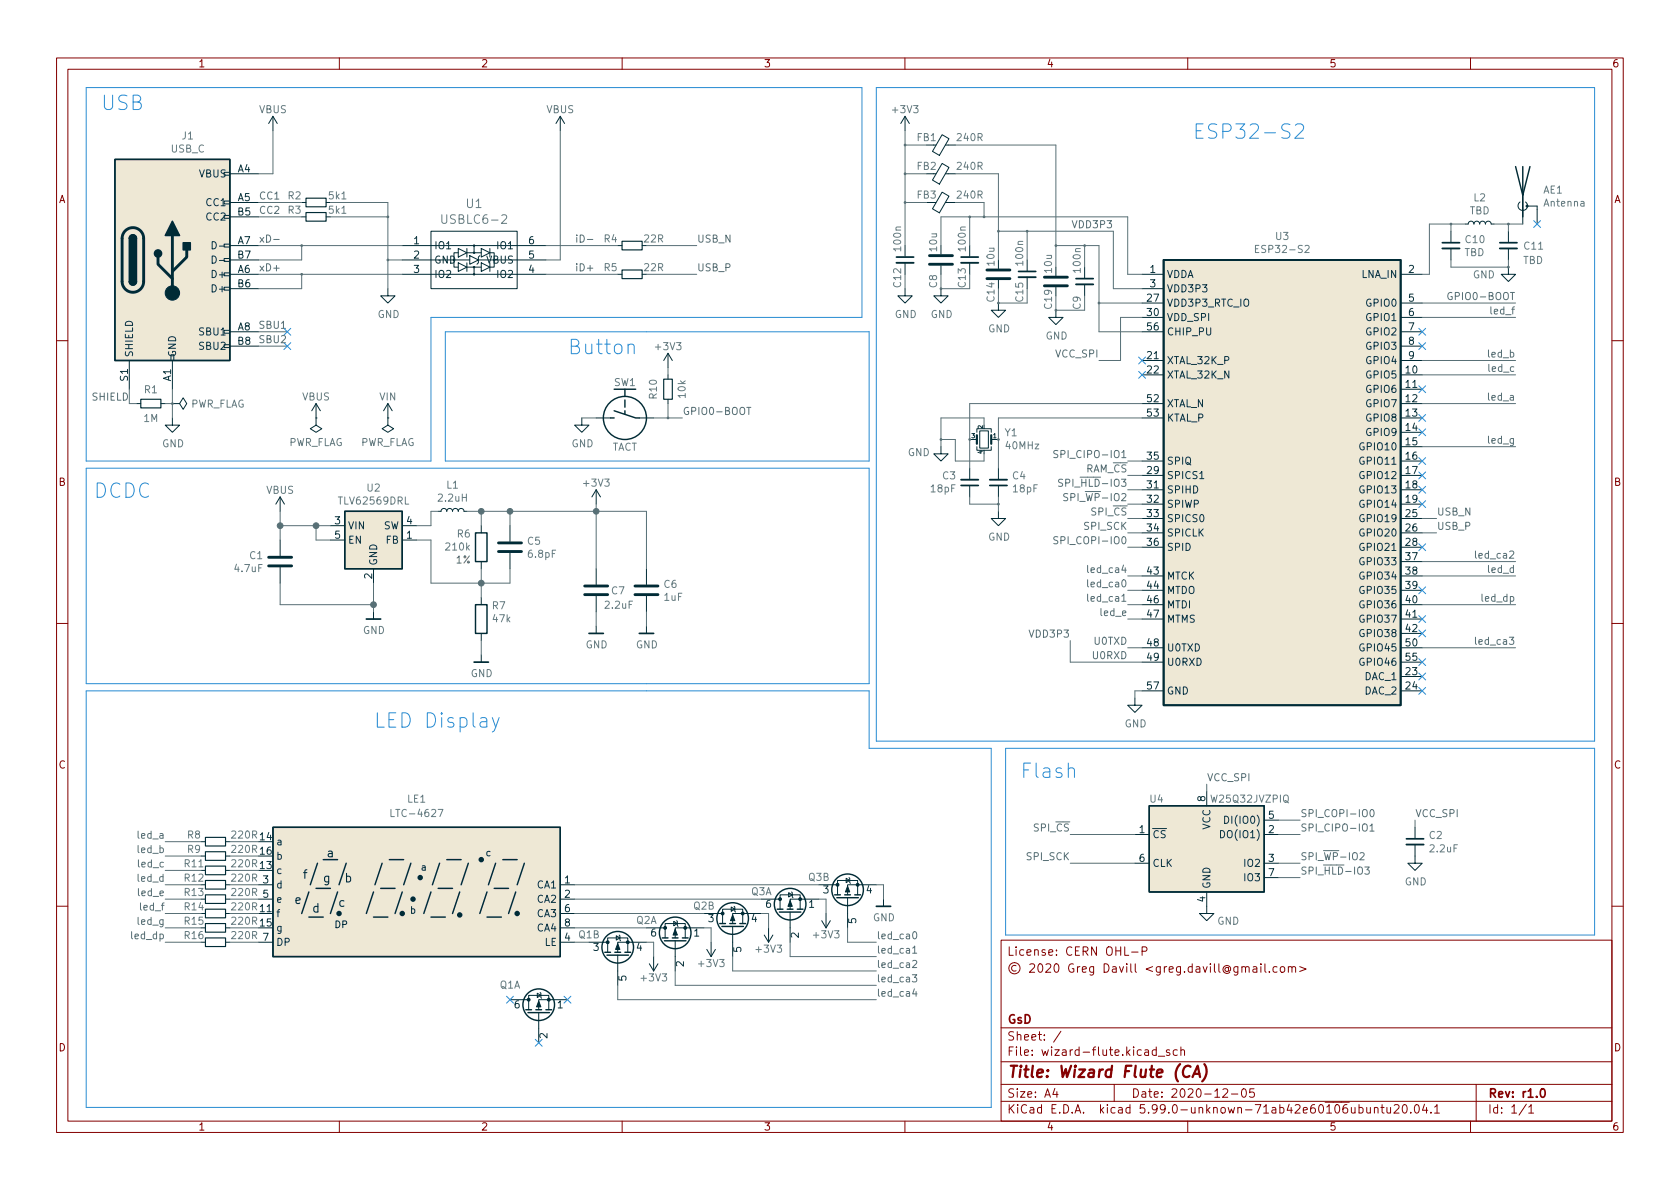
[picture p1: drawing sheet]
<svg xmlns="http://www.w3.org/2000/svg" width="297mm" height="210mm" viewBox="0 0 297 210" stroke-linecap="round" stroke-linejoin="round" font-family="sans-serif">
<g fill="none" stroke="#840000" stroke-width=".18">
<path d="M10 10.2h277v190.1h-277zM12 12.2h273v186.1h-273zM60 10.2v2M110 10.2v2M160 10.2v2M210 10.2v2M260 10.2v2M10 60.2h2M285 60.2h2M10 110.2h2M285 110.2h2M10 160.2h2"/>
<path d="M177 166.3h108v32h-108zM179.6 170.8a.52 .52 0 0 0-.8 .4 .52 .52 0 0 0 .8 .4M182.1 170.6l.5-.2 .3 .2v.3l-.9 1h.9M183.6 170.6l.3-.2a.81 .81 0 0 1 .5 .7 .81 .81 0 0 1-.3 .8h-.1a.81 .81 0 0 1-.4-1.3zM184.9 170.6l.6-.2 .2 .2 .1 .3-.9 1h.9M186.5 170.6l.2-.2a.81 .81 0 0 1 .6 .7 .81 .81 0 0 1-.3 .8h-.1a.81 .81 0 0 1-.4-1.3zM189.8 170.5a.74 .74 0 0 0-.9 .5 .74 .74 0 0 0 .5 .9l.5-.1v-.5h-.3M190.5 170.9v1M190.9 170.9l-.3 .1-.1 .2M191.4 171.4l.7-.1-.1-.3-.4-.1-.2 .2v.8h.6M193.4 170.9v1.2l-.3 .3h-.4M193.4 171l-.5-.1-.3 .3v.4l.2 .3h.6"/>
<path d="M195.2 170.4a.76 .76 0 0 1 .9 .8 .76 .76 0 0 1-.9 .7zM196.7 171h.6l.1 .9M197.4 171.3l-.5 .1a.29 .29 0 0 0-.3 .2 .29 .29 0 0 0 .3 .3h.5M197.9 170.9l.4 1 .3-1M199.2 170.4v.2M199.2 170.9v1M199.9 170.4v1.3l.2 .2M200.1 168.4h1.1M200.7 170.4v1.3l.2 .2M201.9 168.2l.7-.1 .2-.2-.1-.3-.2-.2h-.6v1.5M203.8 170.9l-1.2 .5 1.2 .4M205.1 170.9v1.2l-.2 .3h-.4"/>
<path d="M205.1 171l-.4-.1-.3 .3v.4l.2 .3h.5M205.9 170.9v1M206.3 170.9l-.3 .1-.1 .2M206.7 171.4l.7-.1v-.3l-.5-.1-.2 .2 .1 .8h.6M208.7 170.9v1.2l-.3 .3h-.3M208.7 171l-.4-.1-.3 .3v.4l.1 .3h.6M209.4 171.8v.1M210.8 171l-.4-.1-.3 .3v.4l.1 .3h.6M210.8 170.4v1.5M211.5 171h.6v.9M212.1 171.3l-.5 .1a.29 .29 0 0 0-.2 .2 .29 .29 0 0 0 .2 .3h.5M212.7 170.9l.4 1 .3-1"/>
<path d="M214 170.4v.2M214 170.9v1M214.7 170.4v1.3l.2 .2M215.5 170.4v1.3l.2 .2M217.2 171.2a.36 .36 0 0 0-.5 0 .36 .36 0 0 0 0 .5 .36 .36 0 0 0 .5-.1M217.2 171.1v.5l.2 .1a.63 .63 0 0 0-.2-1 .63 .63 0 0 0-.9 .4 .7 .7 0 0 0 .2 .9 .7 .7 0 0 0 .9-.1M218.9 170.9v1.2l-.3 .3h-.4M218.9 171l-.5-.1-.3 .3v.4l.2 .3h.6M219.6 171.1l.2-.2 .3 .1 .1 .9M219.6 170.9v1M220.2 171.1l.2-.2 .4 .1 .1 .9M221.6 171h.5l.1 .9"/>
<path d="M222.2 171.3l-.5 .1a.29 .29 0 0 0-.2 .2 .29 .29 0 0 0 .2 .3h.5M222.9 170.4v.2M222.9 170.9v1M223.6 170.4v1.3l.3 .2M224.4 171.8v.1M225.8 171l-.4-.1-.3 .3v.4l.1 .3h.6M226.5 171l.4-.1 .2 .3v.4l-.2 .3h-.4l-.1-.3v-.4zM227.8 171.1l.2-.2 .4 .1v.9M227.8 170.9v1M228.4 171.1l.2-.2 .4 .1 .1 .9M229.8 170.9l1.1 .5-1.1 .4M285 160.2h2"/>
<path d="M60 198.3v2M110 198.3v2M160 198.3v2M177 194.8h108M177 191.8h108M177 187.8h108M177 181.8h108M186.5 192.5l-.4 1h1M186.9 193v1M187.6 182.4l-1.3 1.9M197 191.8v3M204.4 185.7l-.4-.1-.3 .3v.4l.2 .3h.5"/>
<path d="M204.4 185.1v1.5M204.8 186.8h1.1M206.8 185.7l-.4-.1-.2 .2 .1 .3 .5 .1v.4h-.6M208.1 185.7l-.4-.1-.3 .3v.4l.2 .3h.5M208.8 185.8l.2-.2 .4 .1v.9M208.8 185.1v1.5M210 198.3v2M216.2 192.7l.6-.2 .2 .2 .1 .3-1 1h1M217.7 193.5h1.2M219.7 192.6l.2-.1a.81 .81 0 0 1 .5 .7 .81 .81 0 0 1-.3 .8h-.1a.81 .81 0 0 1-.6-.6 .81 .81 0 0 1 .3-.8zM221.7 192.5h-.7l-.1 .7 .2-.1 .5 .1 .2 .2-.1 .5-.2 .1-.6-.1M243 196l.2-.2 .4 .1v.9"/>
<path d="M243 195.8v1M244.1 195.8h.6M244.4 195.3v1.3l.3 .2M245.2 195.8l.1 1h.3l.3-.1M245.9 195.8v1M246.5 195.5l.6-.2 .2 .2 .1 .3-1 1h1M248.1 195.4l.2-.1a.81 .81 0 0 1 .6 .7 .81 .81 0 0 1-.3 .8h-.2a.81 .81 0 0 1-.5-.6 .81 .81 0 0 1 .2-.8zM249.4 196.7v.1M250.3 195.4l.1-.1a.81 .81 0 0 1 .6 .7 .81 .81 0 0 1-.3 .8h-.1a.81 .81 0 0 1-.6-.6 .81 .81 0 0 1 .3-.8zM251.9 195.3l-.4 1h.9M252.2 195.8v1M253 196.7v.1"/>
<path d="M253.6 195.8l.5-.5v1.5M253.6 196.8h.9M260 198.3v2M261 191.8v6.5M269.9 195.3l-1.3 1.9M270.3 195.8l.4-.5v1.5M270.3 196.8h.9"/>
<circle cx="179.4" cy="171.2" r="1"/>
</g>
<path d="M272.6 192.6l.1-.1a.81 .81 0 0 1 .6 .7 .81 .81 0 0 1-.3 .8h-.2a.82 .82 0 0 1-.5-.6 .82 .82 0 0 1 .3-.8z" fill="none" stroke="#840000" stroke-width=".3"/>
<path d="M210.5 188.7a.88 .88 0 0 0-1-.1 .88 .88 0 0 0-.4 1 .69 .69 0 0 0 .4 .8 .69 .69 0 0 0 .8-.1M210.8 190.5l1-2 .4 2M211.1 189.9h1M212.9 188.2a2.32 2.32 0 0 1-.3 3" fill="none" stroke="#840000" stroke-width=".4"/>
<path d="M158.5 46.5h3M169.9 46.5h3.1M180.1 49h3M190.2 50.3h3.1M205.7 46h41.9v78.7h-41.9zM255 43.9h3.1M265.2 43.9h3M169.9 84.8h3.1M175 84.8h3.1M248.7 149.3h3" fill="none" stroke="#002b36" stroke-width=".33"/>
<g fill="none" stroke="#002b36" stroke-width=".3">
<path d="M158.5 45.5h3M169.9 45.5h3.1M180.1 48h3M190.2 49.3h3.1M255 42.9h3.1M265.2 42.9h3M169.9 85.8h3.1M175 85.8h3.1M64.8 109.5h2.5M83.8 117.1h2.6M104.1 112h2.6M113 112h2.6"/>
<path d="M248.7 148.3h3M154.9 160.3h2.6"/>
</g>
<g fill="none" stroke="#002b36" stroke-width=".18">
<path d="M39.6 35.6h1v.5h-1zM39.6 30.5h1v.5h-1zM40.6 35.8h5.1M40.6 30.7h5.1M40.6 38.3h5.1M48.3 20.6l-.8 1.2M48.3 20.6v2.5M48.3 20.6l.7 1.2M53.3 35.8h.8M53.3 38.3h.8M99.1 20.6l-.8 1.2M99.1 20.6v2.5"/>
<path d="M99.1 20.6l.7 1.2M160 20.6v2.5M160 20.6l-.7 1.2M160 20.6l.8 1.2M163.8 35.8h1.7M163.8 30.7h1.7M163.8 25.6h1.7M166.6 34l1.2 .7-1.7 2.9-1.2-.7zM166.6 28.9l1.2 .7-1.7 3-1.2-.8zM166.6 23.8l1.2 .7-1.7 3-1.2-.7zM167.2 35.8h1.7M167.2 30.7h1.7"/>
<path d="M167.2 25.6h1.7M259.1 39.6h.5l.1-.3 .4-.2 .4 .2 .1 .3 .1-.3 .3-.2 .4 .1 .2 .4 .2-.4 .5-.1 .2 .2 .1 .3 .2-.3 .3-.2 .4 .2 .2 .3h.5M268.8 35.7a.82 .82 0 0 0-.2 1.2 .82 .82 0 0 0 1.2 0 .82 .82 0 0 0-.1-1.2M269.2 34.5v5.1M270 36.4h1.8v3.2M39.6 58.4h1v.5h-1zM40.6 48.5h5.1M40.6 43.4h5.1M40.6 58.7h5.1M40.6 51h5.1M40.6 46h5.1M68.6 51v1.3h1.2l-1.2 1.3-1.3-1.3h1.3"/>
<path d="M71.1 48.5h25.4M71.1 43.4h25.4M71.1 46h12M76.2 40.9h15.2v10.1h-15.2zM81 46.5l1.5 .7-1.5 .8zM81 43.9l1.5 .8-1.5 .8zM82.5 47.2h2.6M82.5 43.9v1.6M82.5 46.5v1.5M82.5 44.7h2.6M83.1 45.2l1.5 .8-1.5 .7zM83.8 43.4v1.3"/>
<path d="M83.8 47.2v1.3M84.6 46h11.9M84.8 45.2l-.2 .3v1l-.3 .2M85.1 46.5l1.5 .7-1.5 .8zM85.1 43.9l1.5 .8-1.5 .8zM86.6 43.9v1.6M86.6 46.5v1.5M109.2 48.5h.8M109.2 43.4h.8M160 51v1.3h1.3l-1.3 1.3-1.3-1.3h1.3M160 43.4v1.9M160 46.5v2"/>
<path d="M166.4 51v1.3h1.2l-1.2 1.3-1.3-1.3h1.3M166.4 43.4v1.6M166.4 47v1.5M171.4 43.4v1.9M171.4 46.5v2M176.5 53.6v1.3h1.3l-1.3 1.2-1.2-1.2h1.2M176.5 46v1.5M176.5 49.5v1.5M181.6 46v1.9M181.6 49v2M186.7 54.9v1.2h1.3l-1.3 1.3-1.3-1.3h1.3M186.7 47.2v1.6"/>
<path d="M186.7 50.8v1.5M191.8 47.2v1.9M191.8 50.3v2M201.9 48.5h3.8M201.9 58.7h3.8M201.9 51h3.8M201.9 53.6h3.8M201.9 56.1h3.8M247.6 48.5h3.9M247.6 58.7h3.9M247.6 53.6h3.9M247.6 56.1h3.9"/>
<path d="M256.5 40.9v1.9M256.5 43.9v2.1M266.7 47.2v1.3h1.3l-1.3 1.3-1.3-1.3h1.3M266.7 40.9v1.9M266.7 43.9v2.1M22.9 63.7v5.1M24.1 71.4h.8M28.4 71.4h.8M30.5 71.4h1.2l.7-1 .6 1-.6 1-.7-1M30.5 71.4h.1M30.5 73.9v1.3h1.2l-1.2 1.2-1.3-1.2h1.3M30.5 63.7v5.1"/>
<path d="M39.6 61h1v.5h-1zM40.6 61.2h5.1M55.9 73.9v1.3l1 .6-1 .6-1-.6 1-.6M55.9 73.9h.1M55.9 71.4l-.8 1.2M55.9 71.4v2.5M55.9 71.4l.7 1.2M68.6 73.9v1.3l1 .6-1 .6-1-.6 1-.6M68.6 73.9h.1M68.6 71.4l-.8 1.2M68.6 71.4v2.5M68.6 71.4l.7 1.2"/>
<path d="M102.9 73.9v1.3h1.2l-1.2 1.2-1.3-1.2h1.3M105.4 73.9h2.5M113 73.9h2.6M118.1 62.5l-.8 1.2M118.1 62.5v2.5M118.1 66.3v.8M118.1 70.6v.8M118.1 62.5l.8 1.2M166.4 79v1.3h1.2l-1.2 1.2-1.3-1.2h1.3M171.4 77.7h1.3M172.7 76.4v-.6h2.6v.6M172.7 79v.6h2.6v-.6"/>
<path d="M173.2 76.2h1.6v3h-1.6zM175.3 77.7h1.2M201.9 73.9h3.8M201.9 71.4h3.8M201.9 63.7h3.8M201.9 66.3h3.8M247.6 73.9h3.9M247.6 61.2h3.9M247.6 71.4h3.9M247.6 63.7h3.9M247.6 66.3h3.9M247.6 68.8h3.9"/>
<path d="M247.6 76.4h3.9M247.6 79h3.9M49.5 87.9l-.7 1.2M49.5 87.9v2.5M49.5 95.5v2.8M49.5 87.9l.8 1.2M58.4 95.5h2.6M58.4 93h2.6M71.1 95.5h2.6M71.1 93h2.6M77.5 90.4h.5l.1-.3 .4-.2 .3 .2 .2 .3 .1-.3 .3-.2 .4 .1 .2 .4 .2-.4 .4-.1 .3 .2 .1 .3 .2-.3 .3-.2 .4 .2 .1 .3h.5M85.1 93v1.2"/>
<path d="M85.1 99.3v1.3M90.2 93v2.8M90.2 97.8v2.8M105.4 86.6v2.5M105.4 86.6l-.8 1.3M105.4 86.6l.8 1.3M171.4 82.8v2M171.4 86v1.9M176.5 90.4v1.3h1.3l-1.3 1.3-1.2-1.3h1.2M176.5 82.8v2M176.5 86v1.9M201.9 81.5h3.8"/>
<path d="M201.9 84.1h3.8M201.9 86.6h3.8M201.9 89.1h3.8M201.9 91.7h3.8M201.9 94.2h3.8M201.9 96.8h3.8M247.6 81.5h3.9M247.6 84.1h3.9M247.6 86.6h3.9M247.6 89.1h3.9M247.6 91.7h3.9M247.6 94.2h3.9"/>
<path d="M247.6 96.8h3.9M247.6 99.3h3.9M49.5 100.3v2.8M66 100.6v2.5M66 108.2v1.3M85.1 105.7v1.2M85.1 112v1.3M85.1 115.8v1.3M105.4 100.6v2.8M105.4 105.4v2.8M105.4 110.7v1.3M114.3 100.6v2.8"/>
<path d="M114.3 105.4v2.8M114.3 110.7v1.3M201.9 101.8h3.8M201.9 104.4h3.8M201.9 106.9h3.8M201.9 109.5h3.8M201.9 114.5h3.8M201.9 117.1h3.8M247.6 119.6h3.9M247.6 101.8h3.9M247.6 104.4h3.9M247.6 106.9h3.9"/>
<path d="M247.6 109.5h3.9M247.6 112h3.9M247.6 114.5h3.9M247.6 117.1h3.9M200.7 123.4v1.3h1.2l-1.2 1.3-1.3-1.3h1.3M201.9 122.2h3.8M213.4 139.9v2.6M247.6 122.2h3.9M35.6 151.4h.7M35.6 153.9h.7M35.6 148.8h.7M39.9 151.4h.7"/>
<path d="M39.9 159h.7M39.9 153.9h.7M39.9 156.5h.7M39.9 148.8h.7M45.7 159h2.6M45.7 156.5h2.6M99.1 159h2.5M99.1 156.5h2.5M134.6 159h3.3M139.4 157.9l.7 .3-.7 .4zM140 157.7l.1 .2v.7l.1 .1M144.8 159h-5.1v1.8"/>
<path d="M144.8 156.5h3.3M148.1 158.2v-2.5h3.5v2.5M149.6 155.3l.6 .4-.6 .4zM149.9 158.7v5.4M150.1 155.2l.1 .1v.8l.2 .1M154.9 156.5h-5v1.7M156.2 159v1.3M200.7 147.6h2.5M200.7 152.6h2.5M213.4 157.7v3.8h1.2l-1.2 1.3-1.3-1.3h1.3M223.5 147.6h2.6M223.5 152.6h2.6"/>
<path d="M223.5 145h2.6M223.5 155.2h2.6M250.2 149.3v3.3h1.3l-1.3 1.3-1.3-1.3h1.3M250.2 146.3v1.9M39.9 161.5h.7M39.9 164.1h.7M39.9 166.6h.7M45.7 161.5h2.6M45.7 166.6h2.6M90.2 176.8h3.3M93.5 178.6v-2.6h3.5v2.6M95 175.6l.6 .4-.6 .4z"/>
<path d="M95.2 179.1v5.3M95.5 175.5l.1 .1v.8l.2 .1M99.1 161.5h2.5M99.1 164.1h2.5M99.1 166.6h2.5M100.3 176.8h-5.1v1.8M104.1 166.6h3.3M107.4 168.4v-2.5h3.6v2.5M109 165.5l.6 .4-.6 .3zM109.2 168.9v5.3M109.5 165.3l.1 .2v.7l.1 .2M114.3 166.6h-5.1v1.8"/>
<path d="M114.3 164.1h3.3M114.8 170.4l.8 1.3M115.6 169.2v2.5M116.3 170.4l-.7 1.3M117.6 165.9v-2.6h3.6v2.6M119.1 162.9l.7 .4-.7 .4zM119.4 166.4v5.3M119.6 162.8l.2 .1v.8l.1 .1M124.5 164.1h-5.1v1.8M124.5 161.5h3.3M125 167.9l.7 1.3M125.7 166.6v2.6"/>
<path d="M126.5 167.9l-.8 1.3M127.8 163.3v-2.5h3.5v2.5M129.3 160.4l.6 .4-.6 .4zM129.5 163.8v5.4M129.8 160.3l.1 .1v.8l.1 .1M134.6 161.5h-5.1v1.8M135.1 165.3l.8 1.3M135.9 164.1v2.5M136.7 165.3l-.8 1.3M137.9 160.8v-2.6h3.6v2.6M139.7 161.3v5.3M145.3 162.8l.7 1.3"/>
<path d="M146 161.5v2.6M146.8 162.8l-.8 1.3"/>
<circle cx="83.8" cy="44.7" r=".13"/>
<circle cx="83.8" cy="48.5" r=".13"/>
<circle cx="83.8" cy="43.4" r=".13"/>
<circle cx="83.8" cy="47.2" r=".13"/>
</g>
<path d="M172.7 77v1.5M175.3 77v1.5" fill="none" stroke="#002b36" stroke-width=".38"/>
<g fill="#eee8d5" stroke="#eee8d5" stroke-width=".18">
<path d="M203.2 142.5h20.3v15.2h-20.3z"/>
<path d="M20.3 28.2h20.3v35.5h-20.3z"/>
<path d="M61 90.4h10.1v10.2h-10.1z"/>
<path d="M205.7 46h41.9v78.7h-41.9z"/>
<path d="M48.3 146.3h50.8v22.9h-50.8z"/>
</g>
<g fill="none" stroke="#002b36" stroke-width=".25">
<path d="M20.3 28.2h20.3v35.5h-20.3zM268 29.5l1.2 5 1.3-5M269.2 29.5v8.8M22.9 49.8a.64 .64 0 0 0 .6 .6 .64 .64 0 0 0 .6-.6M22.9 42.2a.64 .64 0 0 1 .6-.7 .64 .64 0 0 1 .6 .7M107.9 73.9h.7M108.6 72.6l3.8 1.3h.6M108.6 68.8h3.8M110.5 68.8v1.3M110.5 70.7v1.3M110.5 72.6v.7M61 90.4h10.1v10.2h-10.1z"/>
<path d="M84.1 94.2h2v5.1h-2zM84.1 106.9h2v5.1h-2zM48.3 146.3h50.8v22.9h-50.8zM54.6 157.7l-1.3 3.8M55.9 157.1h2.5M56.1 152.6l-1.2 3.9M57.1 152h2.6M59.7 157.7l-1.3 3.8M61.2 152.6l-1.3 3.9M66 157.7l-1.2 3.8M67.3 157.1h2.5M67.6 152.6l-1.3 3.9"/>
<path d="M68.8 152h2.6M71.1 157.7l-1.3 3.8M72.6 152.6l-1.2 3.9M76.2 157.7l-1.3 3.8M77.5 157.1h2.5M77.7 152.6l-1.2 3.9M79 152h2.5M81.3 157.7l-1.3 3.8M82.8 152.6l-1.3 3.9M86.1 157.7l-1.3 3.8M87.4 157.1h2.5M87.6 152.6l-1.2 3.9"/>
<path d="M88.9 152h2.5M91.2 157.7l-1.3 3.8M92.7 152.6l-1.3 3.9M147.6 158.2h1M148 158.7h3.8M149.4 158.2h1M151.1 158.2h1M203.2 142.5h20.3v15.2h-20.3zM54.6 162.2h2.5M66 162.2h2.6M76.2 162.2h2.5M86.1 162.2h2.5"/>
<path d="M93 178.6h1M93.3 179.1h3.9M94.7 178.6h1.1M96.5 178.6h1M106.9 168.4h1M107.3 168.9h3.8M108.7 168.4h1M110.5 168.4h1M117.1 165.9h1M117.5 166.4h3.8M118.9 165.9h1M120.6 165.9h1.1"/>
<path d="M127.3 163.3h1M127.6 163.8h3.8M129 163.3h1M130.8 163.3h1M137.4 160.8h1M137.8 161.3h3.8M139.2 160.8h1M141 160.8h1"/>
<circle cx="110.5" cy="73.9" r="3.8"/>
<circle cx="139.7" cy="159.9" r="2.79"/>
<circle cx="149.9" cy="157.3" r="2.79"/>
<circle cx="95.2" cy="177.7" r="2.79"/>
<circle cx="109.2" cy="167.5" r="2.79"/>
<circle cx="119.4" cy="165" r="2.79"/>
<circle cx="129.5" cy="162.4" r="2.79"/>
</g>
<path d="M37.5 42.7a.64 .64 0 0 1 .7 .7 .64 .64 0 0 1-.7 .6zM37.5 45.3a.64 .64 0 0 1 .7 .6 .64 .64 0 0 1-.7 .6zM212.1 84.6h.8M215.8 146.9a.64 .64 0 0 1 .7 .6 .64 .64 0 0 1-.7 .6zM216.5 144.3a.64 .64 0 0 1 .8 .7 .64 .64 0 0 1-.8 .6z" fill="none" stroke="#073642" stroke-width=".18"/>
<g fill="none" stroke="#002b36" stroke-width=".51">
<path d="M22.1 40.8a1.91 1.91 0 0 1 2.1-.4 1.91 1.91 0 0 1 1.2 1.8v7.6a1.91 1.91 0 0 1-1.9 1.9 1.91 1.91 0 0 1-1.9-1.9v-7.8l.2-.6zM27.9 45.5v1.2l2.6 2.6M30.5 41.7v10.1M33 44.2v1.3l-2.5 2.5M164.3 46.7h4.1M164.3 45.2h4.1M174.5 49.3h4.1M174.5 47.7h4.1M184.7 50.5h4M184.7 49h4M47.5 98.5h4.1M88.1 97.5h4.1"/>
<path d="M88.1 96h4.1M47.5 100.1h4.1M103.4 105.2h4M103.4 103.6h4M112.3 105.2h4M112.3 103.6h4"/>
</g>
<g fill="#002b36" stroke="#002b36" stroke-width=".18">
<path d="M129.5 161.8l.4 1h-.7z"/>
<path d="M119.4 164.3l.4 1h-.8z"/>
<path d="M109.2 166.9l.4 1h-.8z"/>
<path d="M95.2 177l.4 1h-.7z"/>
<path d="M139.7 159.3l.4 1h-.8z"/>
<path d="M149.9 156.7l.3 1h-.7z"/>
<circle cx="131.3" cy="161.5" r=".25"/>
<circle cx="127.8" cy="161.5" r=".25"/>
<circle cx="121.2" cy="164.1" r=".25"/>
<circle cx="117.6" cy="164.1" r=".25"/>
<circle cx="111" cy="166.6" r=".25"/>
<circle cx="107.4" cy="166.6" r=".25"/>
<circle cx="30.5" cy="51.8" r="1.27"/>
<circle cx="97" cy="176.8" r=".25"/>
<circle cx="93.5" cy="176.8" r=".25"/>
<circle cx="270" cy="36.4" r=".18"/>
<circle cx="141.5" cy="159" r=".25"/>
<circle cx="137.9" cy="159" r=".25"/>
<circle cx="151.6" cy="156.5" r=".25"/>
<circle cx="148.1" cy="156.5" r=".25"/>
</g>
<g fill="#002b36" stroke="#002b36" stroke-width=".25">
<path d="M22.9 49.8h1.2a.64 .64 0 0 1-.6 .6 .64 .64 0 0 1-.6-.6z"/>
<path d="M23 41.7a.64 .64 0 0 1 .7-.1 .64 .64 0 0 1 .4 .6h-1.2z"/>
<path d="M22.9 42.2h1.2v7.6h-1.2z"/>
<path d="M32.4 42.9h1.3v1.3h-1.3z"/>
<path d="M30.5 39.1l1.2 2.6h-2.5z"/>
<circle cx="27.9" cy="44.8" r=".63"/>
<circle cx="59.9" cy="161.5" r=".36"/>
<circle cx="71.1" cy="161.5" r=".36"/>
<circle cx="73" cy="159" r=".36"/>
<circle cx="74.3" cy="155.2" r=".36"/>
<circle cx="85.1" cy="152" r=".36"/>
<circle cx="81.3" cy="161.8" r=".36"/>
<circle cx="91.4" cy="161.5" r=".36"/>
</g>
<g fill="none" stroke="#002b36" stroke-width=".2">
<path d="M54.1 35h3.6v1.6h-3.6zM54.1 37.6h3.6v1.5h-3.6zM110 47.7h3.5v1.6h-3.5zM110 42.7h3.5v1.5h-3.5zM24.9 70.6h3.5v1.5h-3.5zM117.3 67.1h1.6v3.5h-1.6zM36.3 150.6h3.6v1.5h-3.6zM36.3 158.2h3.6v1.6h-3.6zM36.3 153.2h3.6v1.5h-3.6zM36.3 155.7h3.6v1.5h-3.6zM36.3 148.1h3.6v1.5h-3.6zM36.3 163.3h3.6v1.5h-3.6z"/>
<path d="M36.3 160.8h3.6v1.5h-3.6zM36.3 165.9h3.6v1.5h-3.6z"/>
</g>
<path d="M88.7 38.1l.6-.1 .2 .1 .1 .3-1 1.1h1M222 44h.4M222.6 43.4h-.6v1.3h.6M230.7 43.5l.5-.1 .3 .4-.8 .9h.8M69.1 143.1v1.3h.6M77.5 143.1h.8l-.5 1.3" fill="none" stroke="#657b83" stroke-width=".18"/>
<g fill="none" stroke="#586e75" stroke-width=".18">
<path d="M45.7 38.3h7.6M45.7 35.8h7.6M48.3 23.1v7.6h-2.6M58.4 38.3h10.2M58.4 35.8h10.2v15.2M99.1 23.1v22.9h-2.6M160 30.7h3.8M160 35.8h3.8M160 25.6h3.8M160 23.1v20.3M168.9 30.7h7.6v15.3M168.9 35.8h5.1v2.5"/>
<path d="M168.9 25.6h17.8v21.6M171.4 38.3v5.1M256.5 39.6v1.3M259.1 39.6h-6.4v8.9h-1.2M264.2 39.6h5M266.7 39.6v1.3M45.7 43.4h25.4M45.7 48.5h25.4M45.7 58.7h5.1M48.4 42.3h1M53.3 43.4v2.6h-7.6M53.3 48.5v2.5h-7.6"/>
<path d="M68.6 46h2.5M96.5 43.4h12.7M96.5 48.5h12.7M103.9 42.3h.9M114.3 43.4h8.9M114.3 48.5h8.9M160 48.5v2.5M166.4 43.4v-5.1h33v10.2h2.5M166.4 48.5v2.5h5v-2.5M176.5 51v2.6h5.1v-2.6M176.5 40.9h20.3v10.1h5.1M181.6 40.9v5.1"/>
<path d="M186.7 43.4h7.6v15.3h7.6M186.7 52.3v2.6h5.1v-2.6M191.8 43.4v3.8M194.3 53.6h7.6M201.9 56.1h-3.8v7.6h-3.8M251.5 53.6h16.5M251.5 56.1h16.5M256.5 46v1.2h10.2v-1.2M256.7 51.8a.59 .59 0 0 0-.7 .6 .59 .59 0 0 0 .7 .5l.1-.5h-.3M22.9 68.8v2.6h1.2M29.2 71.4h1.3M30.5 68.8v5.1"/>
<path d="M45.7 61.2h5.1M102.9 73.9h2.5M115.6 73.9h5M118.1 65v1.3M118.1 71.4v2.5M132 72h.8M132.4 72v1.3M166.4 77.7h2.5v3.8h5.1v-1.2M174 75.2v-1.3h-7.6v5.1M187 79.7h-.4l-.2 .1v.3l.5 .3 .1 .3-.2 .2h-.5M201.9 73.9h-25.4v8.9M201.9 71.4h-30.5v11.4"/>
<path d="M251.5 66.3h16.5M251.5 63.7h16.5M251.5 71.4h16.5M251.5 79h16.5M49.5 93h8.9M49.5 90.4v5.1M55.9 93v2.5h2.5M73.7 95.5h2.5v7.6h14v-2.5M77.5 90.4h-1.3v2.6h-2.5M82.5 90.4h31.8v10.2M85.1 90.4v2.6M90.2 90.4v2.6"/>
<path d="M105.4 89.1v11.5M171.4 87.9v1.2h5.1M176.5 87.9v2.5M187 95l-.4-.1-.2 .1v.4l.5 .2 .1 .3-.2 .3-.5-.1M187.9 84.8l-.5-.1-.2 .2v.3l.6 .3 .1 .3-.3 .2-.4-.1M188.8 87.3h-.5l-.2 .1v.4l.6 .2 .1 .3-.3 .2h-.4M192.3 100v1.1l.2 .1M199.4 96.8h2.5M199.4 81.5h2.5M199.4 91.7h2.5M199.4 86.6h2.5M199.4 84.1h2.5"/>
<path d="M199.4 94.2h2.5M251.5 91.7h2.5M251.5 99.3h16.5M251.5 94.2h2.5M260.9 97.4v1.1l.2 .2M49.5 103.1v3.8h16.5M66 103.1v5.1M85.1 100.6v5.1M85.1 113.3v2.5M105.4 108.2v2.5M114.3 108.2v2.5M189.2 113.3v3.8h12.7"/>
<path d="M192.3 102.5v1.1l.2 .2M192.3 105.1v1l.2 .2M199.4 114.5h2.5M199.4 106.9h2.5M199.4 101.8h2.5M199.4 109.5h2.5M199.4 104.4h2.5M251.5 114.5h16.5M251.5 106.9h16.5M251.5 101.8h16.5M260.9 112.7v1.1l.2 .1M201.9 122.2h-1.2v1.2"/>
<path d="M213.4 138.7v1.2M29.2 148.8h6.4M29.2 151.4h6.4M29.2 153.9h6.4M29.2 156.5h6.4M29.2 159h6.4M40.6 148.8h5.1M40.6 151.4h5.1M40.6 153.9h5.1M40.6 156.5h5.1M40.6 159h5.1M101.6 156.5h43.2"/>
<path d="M101.6 159h33M144.8 159h1.2v2.5M154.9 156.5h1.3v2.5M189.2 147.6h11.5M189.2 152.6h11.5M226.1 147.6h3.8M226.1 155.2h3.8M226.1 152.6h3.8M226.1 145h3.8M242.2 146.1l.4-.4v1.3M242.2 147h.7M242.4 143.2h.1a.68 .68 0 0 1 .5 .6 .68 .68 0 0 1-.5 .6 .84 .84 0 0 1-.1-1.2z"/>
<path d="M250.2 145v1.3M29.2 161.5h6.4M29.2 164.1h6.4M29.2 166.6h6.4M40.6 161.5h5.1M40.6 164.1h5.1M40.6 166.6h5.1M101.6 161.5h22.9M101.6 164.1h12.7M101.6 166.6h2.5M109.2 174.2v2.6h45.7M114.3 166.6h1.3v2.6"/>
<path d="M119.4 171.7v2.5h35.5M124.5 164.1h1.2v2.5M129.5 169.2v2.5h25.4M134.6 161.5h1.3v2.6M139.7 166.6v2.6h15.2M149.9 164.1v2.5h5M161.3 172.4h.8l-.4 .5 .3 .1v.5l-.2 .1-.5-.1M161.4 167.7l.3-.4v1.3M161.4 169.9l.4-.1 .3 .4-.8 .9h.8M161.4 168.6h.7M161.5 164.9l.2-.2a.68 .68 0 0 1 .4 .7 .68 .68 0 0 1-.4 .6l-.2-.1-.1-.4zM161.7 174.8l-.3 1h.8"/>
<path d="M162 175.3v.9"/>
</g>
<g fill="none" stroke="#268bd2" stroke-width=".18">
<path d="M15.2 15.5h137.2v40.6h-76.2v25.4h-61zM154.9 15.5h127v115.6h-127zM229 22.1l.4-.2h.6a.69 .69 0 0 1 .4 1.1l-1.5 1.4h1.6M271.2 39l1.2 1.2M272.4 39l-1.2 1.2M50.2 58.1l1.2 1.2M51.4 58.1l-1.2 1.2M78.7 58.7h75v22.8h-75zM250.9 58.1l1.2 1.2M252.1 58.1l-1.2 1.2M50.2 60.6l1.2 1.2M51.4 60.6l-1.2 1.2"/>
<path d="M111 61.1a.63 .63 0 0 1 1.1 .1v1.3M201.3 63.1l1.2 1.3M201.3 65.7l1.2 1.2M202.5 63.1l-1.2 1.3M202.5 65.7l-1.2 1.2M250.9 60.6l1.2 1.2M250.9 75.8l1.2 1.3M250.9 68.2l1.2 1.2M250.9 73.3l1.2 1.2M252.1 60.6l-1.2 1.2M252.1 75.8l-1.2 1.3M252.1 68.2l-1.2 1.2"/>
<path d="M252.1 73.3l-1.2 1.2M15.2 82.8h138.5v38.1h-138.5zM250.9 88.5l1.2 1.3M250.9 83.5l1.2 1.2M250.9 80.9l1.2 1.2M250.9 86l1.2 1.2M250.9 96.2l1.2 1.2M252.1 88.5l-1.2 1.3M252.1 83.5l-1.2 1.2M252.1 80.9l-1.2 1.2M252.1 86l-1.2 1.2M252.1 96.2l-1.2 1.2"/>
<path d="M250.9 103.8l1.2 1.2M250.9 119l1.2 1.2M250.9 111.4l1.2 1.2M250.9 108.9l1.2 1.2M250.9 116.5l1.2 1.2M252.1 103.8l-1.2 1.2M252.1 119l-1.2 1.2M252.1 111.4l-1.2 1.2M252.1 108.9l-1.2 1.2M252.1 116.5l-1.2 1.2M15.2 122.2h138.5v10.1h21.6v63.5h-160.1zM87 126.9l.6 1.7"/>
<path d="M88.3 126.9l-.9 2.3-.4 .2M177.8 132.3h104.1v33h-104.1zM250.9 121.6l1.2 1.2M252.1 121.6l-1.2 1.2M89.6 176.2l1.2 1.2M90.8 176.2l-1.2 1.2M99.7 176.2l1.2 1.2M100.9 176.2l-1.2 1.2M94.6 183.8l1.3 1.2M95.9 183.8l-1.3 1.2"/>
</g>
<g fill="#586e75" stroke="#586e75" stroke-width=".18">
<circle cx="176.5" cy="89.1" r=".15"/>
<circle cx="118.1" cy="73.9" r=".15"/>
<circle cx="171.4" cy="77.7" r=".15"/>
<circle cx="176.5" cy="77.7" r=".15"/>
<circle cx="166.4" cy="77.7" r=".15"/>
<circle cx="160" cy="35.8" r=".15"/>
<circle cx="160" cy="25.6" r=".15"/>
<circle cx="160" cy="30.7" r=".15"/>
<circle cx="171.4" cy="38.3" r=".15"/>
<circle cx="166.4" cy="51" r=".15"/>
<circle cx="174" cy="38.3" r=".15"/>
<circle cx="176.5" cy="40.9" r=".15"/>
<circle cx="176.5" cy="53.6" r=".15"/>
<circle cx="181.6" cy="40.9" r=".15"/>
<circle cx="186.7" cy="54.9" r=".15"/>
<circle cx="194.3" cy="53.6" r=".15"/>
<circle cx="191.8" cy="43.4" r=".15"/>
<circle cx="186.7" cy="43.4" r=".15"/>
<circle cx="256.5" cy="39.6" r=".15"/>
<circle cx="266.7" cy="39.6" r=".15"/>
<circle cx="266.7" cy="47.2" r=".15"/>
<circle cx="49.5" cy="93" r=".51"/>
<circle cx="53.3" cy="48.5" r=".15"/>
<circle cx="53.3" cy="43.4" r=".15"/>
<circle cx="30.5" cy="71.4" r=".15"/>
<circle cx="55.9" cy="93" r=".51"/>
<circle cx="66" cy="106.9" r=".51"/>
<circle cx="85.1" cy="103.1" r=".51"/>
<circle cx="85.1" cy="90.4" r=".5"/>
<circle cx="68.6" cy="38.3" r=".15"/>
<circle cx="68.6" cy="46" r=".15"/>
<circle cx="90.2" cy="90.4" r=".5"/>
<circle cx="105.4" cy="90.4" r=".5"/>
</g>
<g font-size="3.5" fill="#268bd2">
<text x="17.8" y="19.5">USB</text>
<text x="210.8" y="24.6">ESP32-S2</text>
<text x="100.3" y="62.7">Button</text>
<text x="16.5" y="88.1">DCDC</text>
<text x="66" y="128.7">LED Display</text>
<text x="180.3" y="137.6">Flash</text>
</g>
<text font-size="2.8" fill="#840000" x="178" y="190.6">Title: Wizard Flute (CA)</text>
<g font-size="2.1" fill="#657b83">
<text x="78.6" y="39.6">USBLC6-2</text>
<text x="82.5" y="36.8">U1</text>
</g>
<g font-size="2.1" fill="#002b36">
<text x="53.6" y="155.4">f</text>
<text x="57.8" y="151.6">a</text>
<text x="52.1" y="159.8">e</text>
<text x="55.2" y="161.4">d</text>
<text x="57.1" y="156">g</text>
<text x="59.9" y="160.4">c</text>
<text x="60.9" y="156">b</text>
</g>
<g font-size="2.1" fill="#840000">
<text x="178" y="169">License: CERN OHL-P</text>
<text x="178" y="184">Sheet: /</text>
<text x="178" y="181">GsD</text>
<text x="178" y="186.7">File: wizard-flute.kicad_sch</text>
<text x="178" y="196.9">KiCad E.D.A. kicad 5.99.0-unknown-71ab42e60~106~ubuntu20.04.1</text>
<text x="178" y="194.1">Size: A4</text>
<text x="200" y="194.1">Date: 2020-12-05</text>
<text x="263" y="194.1">Rev: r1.0</text>
<text x="263" y="196.9">Id: 1/1</text>
</g>
<g font-size="1.8" fill="#840000">
<text x="35" y="11.9">1</text>
<text x="85" y="11.9">2</text>
<text x="135" y="11.9">3</text>
<text x="185" y="11.9">4</text>
<text x="235" y="11.9">5</text>
<text x="285" y="11.9">6</text>
<text x="10.3" y="35.9">A</text>
<text x="285.3" y="35.9">A</text>
<text x="10.3" y="85.9">B</text>
<text x="285.3" y="85.9">B</text>
<text x="10.3" y="135.9">C</text>
<text x="285.3" y="135.9">C</text>
<text x="10.3" y="185.9">D</text>
<text x="285.3" y="185.9">D</text>
<text x="35" y="199.9">1</text>
<text x="85" y="199.9">2</text>
<text x="135" y="199.9">3</text>
<text x="185" y="199.9">4</text>
<text x="235" y="199.9">5</text>
<text x="285" y="199.9">6</text>
</g>
<g font-size="1.8" fill="#657b83">
<text x="45.8" y="20">VBUS</text>
<text x="96.6" y="20">VBUS</text>
<text x="157.9" y="20">+3V3</text>
<text x="30.2" y="27">USB_C</text>
<text x="32.2" y="24.6">J1</text>
<text x="162.2" y="24.9">FB1</text>
<text x="169.3" y="24.9">240R</text>
<text x="50.9" y="35.2">R2</text>
<text x="58.2" y="35.2">5k1</text>
<text x="162.2" y="35.1">FB3</text>
<text x="162.2" y="30">FB2</text>
<text x="169.3" y="35.1">240R</text>
<text x="169.3" y="30">240R</text>
<text x="260.6" y="35.6">L2</text>
<text x="272.9" y="34.2">AE1</text>
<text x="50.9" y="37.8">R3</text>
<text x="58.2" y="37.8">5k1</text>
<text x="259.8" y="37.9">TBD</text>
<text x="273.1" y="36.5">Antenna</text>
<text x="106.8" y="47.9">R5</text>
<text x="106.8" y="42.9">R4</text>
<text x="113.9" y="47.9">22R</text>
<text x="113.9" y="42.9">22R</text>
<text x="159.3" y="44.2" transform="rotate(-90 159.3 44.2)">100n</text>
<text x="165.7" y="44.4" transform="rotate(-90 165.7 44.4)">10u</text>
<text x="170.7" y="44.2" transform="rotate(-90 170.7 44.2)">100n</text>
<text x="175.8" y="46.9" transform="rotate(-90 175.8 46.9)">10u</text>
<text x="180.9" y="46.8" transform="rotate(-90 180.9 46.8)">100n</text>
<text x="222.6" y="44.7">ESP32-S2</text>
<text x="225.6" y="42.4">U3</text>
<text x="258.9" y="45.3">TBD</text>
<text x="259.2" y="43">C10</text>
<text x="269.3" y="46.7">TBD</text>
<text x="269.5" y="44.1">C11</text>
<text x="159.3" y="50.7" transform="rotate(-90 159.3 50.7)">C12</text>
<text x="165.7" y="50.9" transform="rotate(-90 165.7 50.9)">C8</text>
<text x="170.7" y="50.7" transform="rotate(-90 170.7 50.7)">C13</text>
<text x="175.8" y="53.3" transform="rotate(-90 175.8 53.3)">C14</text>
<text x="180.9" y="53.3" transform="rotate(-90 180.9 53.3)">C15</text>
<text x="186" y="48.2" transform="rotate(-90 186 48.2)">10u</text>
<text x="191.1" y="48.1" transform="rotate(-90 191.1 48.1)">100n</text>
<text x="260.4" y="49.2">GND</text>
<text x="66.7" y="56.2">GND</text>
<text x="158.2" y="56.2">GND</text>
<text x="164.5" y="56.2">GND</text>
<text x="174.7" y="58.8">GND</text>
<text x="186" y="54.6" transform="rotate(-90 186 54.6)">C19</text>
<text x="191.1" y="54.7" transform="rotate(-90 191.1 54.7)">C9</text>
<text x="116" y="61.9">+3V3</text>
<text x="184.9" y="60">GND</text>
<text x="25.5" y="69.5">R1</text>
<text x="53.4" y="70.8">VBUS</text>
<text x="67.1" y="70.8">VIN</text>
<text x="108.6" y="68.3">SW1</text>
<text x="116.1" y="70.5" transform="rotate(-90 116.1 70.5)">R10</text>
<text x="121.2" y="70.3" transform="rotate(-90 121.2 70.3)">10k</text>
<text x="25.4" y="74.6">1M</text>
<text x="33.6" y="72.1">PWR_FLAG</text>
<text x="177.7" y="77.1">Y1</text>
<text x="28.6" y="79.1">GND</text>
<text x="50.9" y="78.9">PWR_FLAG</text>
<text x="63.6" y="78.9">PWR_FLAG</text>
<text x="101" y="79.1">GND</text>
<text x="108.1" y="79.7">TACT</text>
<text x="160.5" y="80.6">GND</text>
<text x="177.9" y="79.4">40MHz</text>
<text x="47.1" y="87.3">VBUS</text>
<text x="60.1" y="89.2">TLV62569DRL</text>
<text x="64.9" y="86.9">U2</text>
<text x="77.6" y="88.7">2.2uH</text>
<text x="79" y="86.4">L1</text>
<text x="103.3" y="86">+3V3</text>
<text x="164.7" y="87.1">18pF</text>
<text x="166.7" y="84.8">C3</text>
<text x="179" y="84.8">C4</text>
<text x="179.2" y="87.1">18pF</text>
<text x="80.9" y="95">R6</text>
<text x="174.7" y="95.6">GND</text>
<text x="41.6" y="101.2">4.7uF</text>
<text x="44.2" y="98.9">C1</text>
<text x="78.9" y="97.3">210k</text>
<text x="93.3" y="96.3">C5</text>
<text x="93.5" y="98.6">6.8pF</text>
<text x="87.1" y="107.7">R7</text>
<text x="107.1" y="107.6">2.2uF</text>
<text x="108.1" y="105.1">C7</text>
<text x="117.4" y="103.9">C6</text>
<text x="117.5" y="106.2">1uF</text>
<text x="64.2" y="112.1">GND</text>
<text x="87.2" y="110">47k</text>
<text x="83.2" y="119.7">GND</text>
<text x="103.5" y="114.6">GND</text>
<text x="112.4" y="114.6">GND</text>
<text x="198.8" y="128.6">GND</text>
<text x="72" y="141.9">LE1</text>
<text x="203.3" y="141.9">U4</text>
<text x="214.3" y="141.9">W25Q32JVZPIQ</text>
<text x="33.2" y="148.3">R8</text>
<text x="69.7" y="144.5">LTC-4627</text>
<text x="252.7" y="148.3">C2</text>
<text x="32.7" y="153.4">R11</text>
<text x="32.7" y="155.9">R12</text>
<text x="33.2" y="150.8">R9</text>
<text x="143" y="155.8">Q3B</text>
<text x="252.9" y="150.7">2.2uF</text>
<text x="32.7" y="158.4">R13</text>
<text x="32.7" y="161">R14</text>
<text x="122.6" y="160.8">Q2B</text>
<text x="132.8" y="158.3">Q3A</text>
<text x="248.4" y="156.6">GND</text>
<text x="32.7" y="163.5">R15</text>
<text x="32.7" y="166.1">R16</text>
<text x="102.3" y="165.9">Q1B</text>
<text x="112.5" y="163.4">Q2A</text>
<text x="144" y="165.9">+3V3</text>
<text x="154.3" y="162.9">GND</text>
<text x="215.2" y="163.5">GND</text>
<text x="113.5" y="173.5">+3V3</text>
<text x="123.6" y="171">+3V3</text>
<text x="133.8" y="168.5">+3V3</text>
<text x="88.4" y="174.8">Q1A</text>
</g>
<g font-size="1.8" fill="#073642">
<text x="35.2" y="31.4">VBUS</text>
<text x="42" y="30.5">A4</text>
<text x="42" y="35.6">A5</text>
<text x="36.6" y="36.4">CC1</text>
<text x="36.6" y="39">CC2</text>
<text x="42" y="38.1">B5</text>
<text x="38.3" y="44.1">D-</text>
<text x="38.3" y="46.6">D-</text>
<text x="42" y="43.2">A7</text>
<text x="42" y="45.7">B7</text>
<text x="73.2" y="43.2">1</text>
<text x="73.2" y="45.7">2</text>
<text x="76.7" y="44.1">IO1</text>
<text x="76.7" y="46.6">GND</text>
<text x="86" y="46.6">VBUS</text>
<text x="88.1" y="44.1">IO1</text>
<text x="93.5" y="45.7">5</text>
<text x="93.5" y="43.2">6</text>
<text x="37.8" y="49.1">D+</text>
<text x="37.8" y="51.7">D+</text>
<text x="42" y="48.3">A6</text>
<text x="42" y="50.8">B6</text>
<text x="73.2" y="48.3">3</text>
<text x="76.7" y="49.1">IO2</text>
<text x="88.1" y="49.1">IO2</text>
<text x="93.5" y="48.3">4</text>
<text x="202.9" y="53.3">27</text>
<text x="203.3" y="48.3">1</text>
<text x="203.3" y="50.8">3</text>
<text x="206.2" y="49.1">VDDA</text>
<text x="206.2" y="51.7">VDD3P3</text>
<text x="240.8" y="49.1">LNA_IN</text>
<text x="249.1" y="48.3">2</text>
<text x="249.1" y="53.3">5</text>
<text x="35.4" y="59.3">SBU1</text>
<text x="42" y="58.4">A8</text>
<text x="202.9" y="55.9">30</text>
<text x="202.9" y="58.4">56</text>
<text x="206.2" y="54.2">VDD3P3_RTC_IO</text>
<text x="206.2" y="56.8">VDD_SPI</text>
<text x="206.2" y="59.3">CHIP_PU</text>
<text x="241.7" y="54.2">GPIO0</text>
<text x="241.7" y="56.8">GPIO1</text>
<text x="241.7" y="59.3">GPIO2</text>
<text x="249.1" y="55.9">6</text>
<text x="249.1" y="58.4">7</text>
<text x="23.5" y="63.2" transform="rotate(-90 23.5 63.2)">SHIELD</text>
<text x="31.1" y="63.2" transform="rotate(-90 31.1 63.2)">GND</text>
<text x="35.4" y="61.8">SBU2</text>
<text x="42" y="61">B8</text>
<text x="202.9" y="63.5">21</text>
<text x="206.2" y="64.4">XTAL_32K_P</text>
<text x="241.7" y="61.8">GPIO3</text>
<text x="241.7" y="64.4">GPIO4</text>
<text x="249.1" y="61">8</text>
<text x="249.1" y="63.5">9</text>
<text x="22.6" y="67.4" transform="rotate(-90 22.6 67.4)">S1</text>
<text x="30.2" y="67.4" transform="rotate(-90 30.2 67.4)">A1</text>
<text x="202.9" y="66">22</text>
<text x="202.9" y="71.1">52</text>
<text x="206.2" y="66.9">XTAL_32K_N</text>
<text x="241.7" y="66.9">GPIO5</text>
<text x="241.7" y="69.5">GPIO6</text>
<text x="248.6" y="66">10</text>
<text x="248.6" y="68.6">11</text>
<text x="248.6" y="71.1">12</text>
<text x="202.9" y="73.7">53</text>
<text x="206.2" y="72">XTAL_N</text>
<text x="206.2" y="74.5">KTAL_P</text>
<text x="241.7" y="72">GPIO7</text>
<text x="241.7" y="74.5">GPIO8</text>
<text x="241.7" y="77.1">GPIO9</text>
<text x="248.6" y="73.7">13</text>
<text x="248.6" y="76.2">14</text>
<text x="202.9" y="83.8">29</text>
<text x="202.9" y="81.3">35</text>
<text x="206.2" y="82.2">SPIQ</text>
<text x="240.8" y="79.6">GPIO10</text>
<text x="240.8" y="82.2">GPIO11</text>
<text x="248.6" y="78.7">15</text>
<text x="248.6" y="81.3">16</text>
<text x="248.6" y="83.8">17</text>
<text x="202.9" y="86.4">31</text>
<text x="202.9" y="88.9">32</text>
<text x="206.2" y="84.7">SPICS1</text>
<text x="206.2" y="87.2">SPIHD</text>
<text x="206.2" y="89.8">SPIWP</text>
<text x="240.8" y="84.7">GPIO12</text>
<text x="240.8" y="87.2">GPIO13</text>
<text x="240.8" y="89.8">GPIO14</text>
<text x="248.6" y="86.4">18</text>
<text x="248.6" y="88.9">19</text>
<text x="59.2" y="92.7">3</text>
<text x="59.2" y="95.2">5</text>
<text x="61.5" y="93.6">VIN</text>
<text x="67.8" y="93.6">SW</text>
<text x="71.9" y="95.2">1</text>
<text x="71.9" y="92.7">4</text>
<text x="202.9" y="91.4">33</text>
<text x="202.9" y="94">34</text>
<text x="206.2" y="92.3">SPICS0</text>
<text x="206.2" y="94.9">SPICLK</text>
<text x="240.8" y="92.3">GPIO19</text>
<text x="240.8" y="94.9">GPIO20</text>
<text x="248.6" y="91.4">25</text>
<text x="248.6" y="94">26</text>
<text x="61.5" y="96.1">EN</text>
<text x="66.7" y="100.1" transform="rotate(-90 66.7 100.1)">GND</text>
<text x="68.3" y="96.1">FB</text>
<text x="202.9" y="96.5">36</text>
<text x="202.9" y="101.6">43</text>
<text x="206.2" y="97.4">SPID</text>
<text x="240.8" y="97.4">GPIO21</text>
<text x="240.8" y="99.9">GPIO33</text>
<text x="248.6" y="96.5">28</text>
<text x="248.6" y="99.1">37</text>
<text x="248.6" y="101.6">38</text>
<text x="65.8" y="102.3" transform="rotate(-90 65.8 102.3)">2</text>
<text x="202.9" y="104.1">44</text>
<text x="202.9" y="106.7">46</text>
<text x="206.2" y="102.5">MTCK</text>
<text x="206.2" y="105">MTDO</text>
<text x="206.2" y="107.6">MTDI</text>
<text x="240.8" y="102.5">GPIO34</text>
<text x="240.8" y="105">GPIO35</text>
<text x="240.8" y="107.6">GPIO36</text>
<text x="248.6" y="104.1">39</text>
<text x="248.6" y="106.7">40</text>
<text x="202.9" y="109.2">47</text>
<text x="206.2" y="110.1">MTMS</text>
<text x="240.8" y="110.1">GPIO37</text>
<text x="240.8" y="112.6">GPIO38</text>
<text x="248.6" y="109.2">41</text>
<text x="248.6" y="111.8">42</text>
<text x="202.9" y="114.3">48</text>
<text x="202.9" y="116.8">49</text>
<text x="206.2" y="115.2">U0TXD</text>
<text x="206.2" y="117.7">U0RXD</text>
<text x="240.8" y="115.2">GPIO45</text>
<text x="240.8" y="117.7">GPIO46</text>
<text x="248.6" y="119.4">23</text>
<text x="248.6" y="114.3">50</text>
<text x="248.6" y="116.8">55</text>
<text x="202.9" y="121.9">57</text>
<text x="206.2" y="122.8">GND</text>
<text x="241.3" y="120.3">DAC_1</text>
<text x="241.3" y="122.8">DAC_2</text>
<text x="248.6" y="121.9">24</text>
<text x="213.1" y="141.7" transform="rotate(-90 213.1 141.7)">8</text>
<text x="41.1" y="148.3">220R 14</text>
<text x="48.8" y="149.5">a</text>
<text x="201.4" y="147.3">1</text>
<text x="203.7" y="148.2">~CS</text>
<text x="214" y="146.7" transform="rotate(-90 214 146.7)">VCC</text>
<text x="216.3" y="148.2">DO(IO1)</text>
<text x="217.2" y="145.7">DI(IO0)</text>
<text x="224.3" y="147.3">2</text>
<text x="224.3" y="144.8">5</text>
<text x="41.1" y="150.8">220R 16</text>
<text x="41.1" y="153.4">220R 13</text>
<text x="41.1" y="155.9">220R 3</text>
<text x="48.8" y="154.6">c</text>
<text x="48.8" y="152">b</text>
<text x="201.4" y="152.4">6</text>
<text x="203.7" y="153.3">CLK</text>
<text x="220.2" y="153.3">IO2</text>
<text x="220.2" y="155.8">IO3</text>
<text x="224.3" y="152.4">3</text>
<text x="224.3" y="154.9">7</text>
<text x="41.1" y="158.4">220R 5</text>
<text x="41.1" y="161">220R 11</text>
<text x="48.8" y="159.6">e</text>
<text x="48.8" y="157.1">d</text>
<text x="95" y="157.1">CA1</text>
<text x="95" y="159.6">CA2</text>
<text x="99.8" y="156.2">1</text>
<text x="99.8" y="161.3">6</text>
<text x="99.8" y="158.7">2</text>
<text x="135.4" y="160.5">6</text>
<text x="143" y="160.5">1</text>
<text x="145.6" y="158">3</text>
<text x="153.2" y="158">4</text>
<text x="213.1" y="159.5" transform="rotate(-90 213.1 159.5)">4</text>
<text x="214" y="157.2" transform="rotate(-90 214 157.2)">GND</text>
<text x="41.1" y="163.5">220R 15</text>
<text x="41.1" y="166.1">220R 7</text>
<text x="48.8" y="162.2">f</text>
<text x="48.8" y="167.3">DP</text>
<text x="48.8" y="164.7">g</text>
<text x="95" y="164.7">CA4</text>
<text x="95" y="162.2">CA3</text>
<text x="96.3" y="167.3">LE</text>
<text x="99.8" y="163.8">8</text>
<text x="99.8" y="166.4">4</text>
<text x="115.1" y="165.6">6</text>
<text x="122.7" y="165.6">1</text>
<text x="125.2" y="163.1">3</text>
<text x="132.9" y="163.1">4</text>
<text x="141.2" y="165.8" transform="rotate(-90 141.2 165.8)">2</text>
<text x="151.4" y="163.3" transform="rotate(-90 151.4 163.3)">5</text>
<text x="104.9" y="168.1">3</text>
<text x="110.7" y="173.5" transform="rotate(-90 110.7 173.5)">5</text>
<text x="112.5" y="168.1">4</text>
<text x="120.9" y="170.9" transform="rotate(-90 120.9 170.9)">2</text>
<text x="131.1" y="168.4" transform="rotate(-90 131.1 168.4)">5</text>
<text x="90.9" y="178.3">6</text>
<text x="98.6" y="178.3">1</text>
<text x="96.8" y="183.6" transform="rotate(-90 96.8 183.6)">2</text>
</g>
<g font-size="1.8" fill="#586e75">
<text x="45.7" y="35.3">CC1</text>
<text x="45.7" y="37.8">CC2</text>
<text x="190" y="40.3">VDD3P3</text>
<text x="45.7" y="42.9">xD-</text>
<text x="45.7" y="48">xD+</text>
<text x="101.6" y="48">iD+</text>
<text x="101.6" y="42.9">iD-</text>
<text x="123.2" y="42.9">USB_N</text>
<text x="123.2" y="48">USB_P</text>
<text x="256.9" y="53">GPIO0-BOOT</text>
<text x="46.1" y="58.1">SBU1</text>
<text x="263.8" y="55.6">led_f</text>
<text x="46.1" y="60.7">SBU2</text>
<text x="186.7" y="63.2">VCC_SPI</text>
<text x="263.3" y="63.2">led_b</text>
<text x="263.4" y="65.7">led_c</text>
<text x="16.4" y="70.8">SHIELD</text>
<text x="263.4" y="70.8">led_a</text>
<text x="120.6" y="73.4">GPIO0-BOOT</text>
<text x="187.8" y="81">SPI_CIPO-IO1</text>
<text x="191.9" y="83.5">RAM_~CS</text>
<text x="263.3" y="78.4">led_g</text>
<text x="188.5" y="86.1">SPI_~HLD~-IO3</text>
<text x="189.3" y="88.6">SPI_~WP~-IO2</text>
<text x="191.8" y="93.7">SPI_SCK</text>
<text x="193.1" y="91.1">SPI_~CS</text>
<text x="254" y="93.7">USB_P</text>
<text x="254" y="91.1">USB_N</text>
<text x="187.8" y="96.2">SPI_COPI-IO0</text>
<text x="192.9" y="101.3">led_ca4</text>
<text x="261.5" y="98.8">led_ca2</text>
<text x="263.3" y="101.3">led_d</text>
<text x="192.9" y="103.8">led_ca0</text>
<text x="192.9" y="106.4">led_ca1</text>
<text x="262.3" y="106.4">led_dp</text>
<text x="182.3" y="112.7">VDD3P3</text>
<text x="194.9" y="108.9">led_e</text>
<text x="193.4" y="116.5">U0RXD</text>
<text x="193.6" y="114">U0TXD</text>
<text x="261.5" y="114">led_ca3</text>
<text x="213.4" y="138.1">VCC_SPI</text>
<text x="24.7" y="148.3">led_a</text>
<text x="182.9" y="147">SPI_~CS</text>
<text x="229.9" y="147">SPI_CIPO-IO1</text>
<text x="229.9" y="144.5">SPI_COPI-IO0</text>
<text x="250.2" y="144.5">VCC_SPI</text>
<text x="24.6" y="150.8">led_b</text>
<text x="24.6" y="155.9">led_d</text>
<text x="24.7" y="153.4">led_c</text>
<text x="181.7" y="152.1">SPI_SCK</text>
<text x="229.9" y="154.6">SPI_~HLD~-IO3</text>
<text x="229.9" y="152.1">SPI_~WP~-IO2</text>
<text x="24.7" y="158.5">led_e</text>
<text x="25.1" y="161">led_f</text>
<text x="23.5" y="166.1">led_dp</text>
<text x="24.6" y="163.5">led_g</text>
<text x="154.9" y="166.1">led_ca0</text>
<text x="154.9" y="173.7">led_ca3</text>
<text x="154.9" y="168.6">led_ca1</text>
<text x="154.9" y="171.2">led_ca2</text>
<text x="154.9" y="176.2">led_ca4</text>
</g>
<text font-size="1.8" fill="#6c7160" x="80.6" y="99.6">1%</text>
<g font-size="1.7" fill="#002b36">
<text x="74.5" y="153.9">a</text>
<text x="85.9" y="151.4">c</text>
<text x="72.5" y="161.6">b</text>
<text x="59.2" y="164.1">DP</text>
</g>
<g font-size="1.1" fill="#073642">
<text x="171.8" y="77.5">3</text>
<text x="173.7" y="75.8" transform="rotate(-90 173.7 75.8)">2</text>
<text x="175.6" y="77.5">1</text>
<text x="173.7" y="80.2" transform="rotate(-90 173.7 80.2)">4</text>
</g>
</svg>
